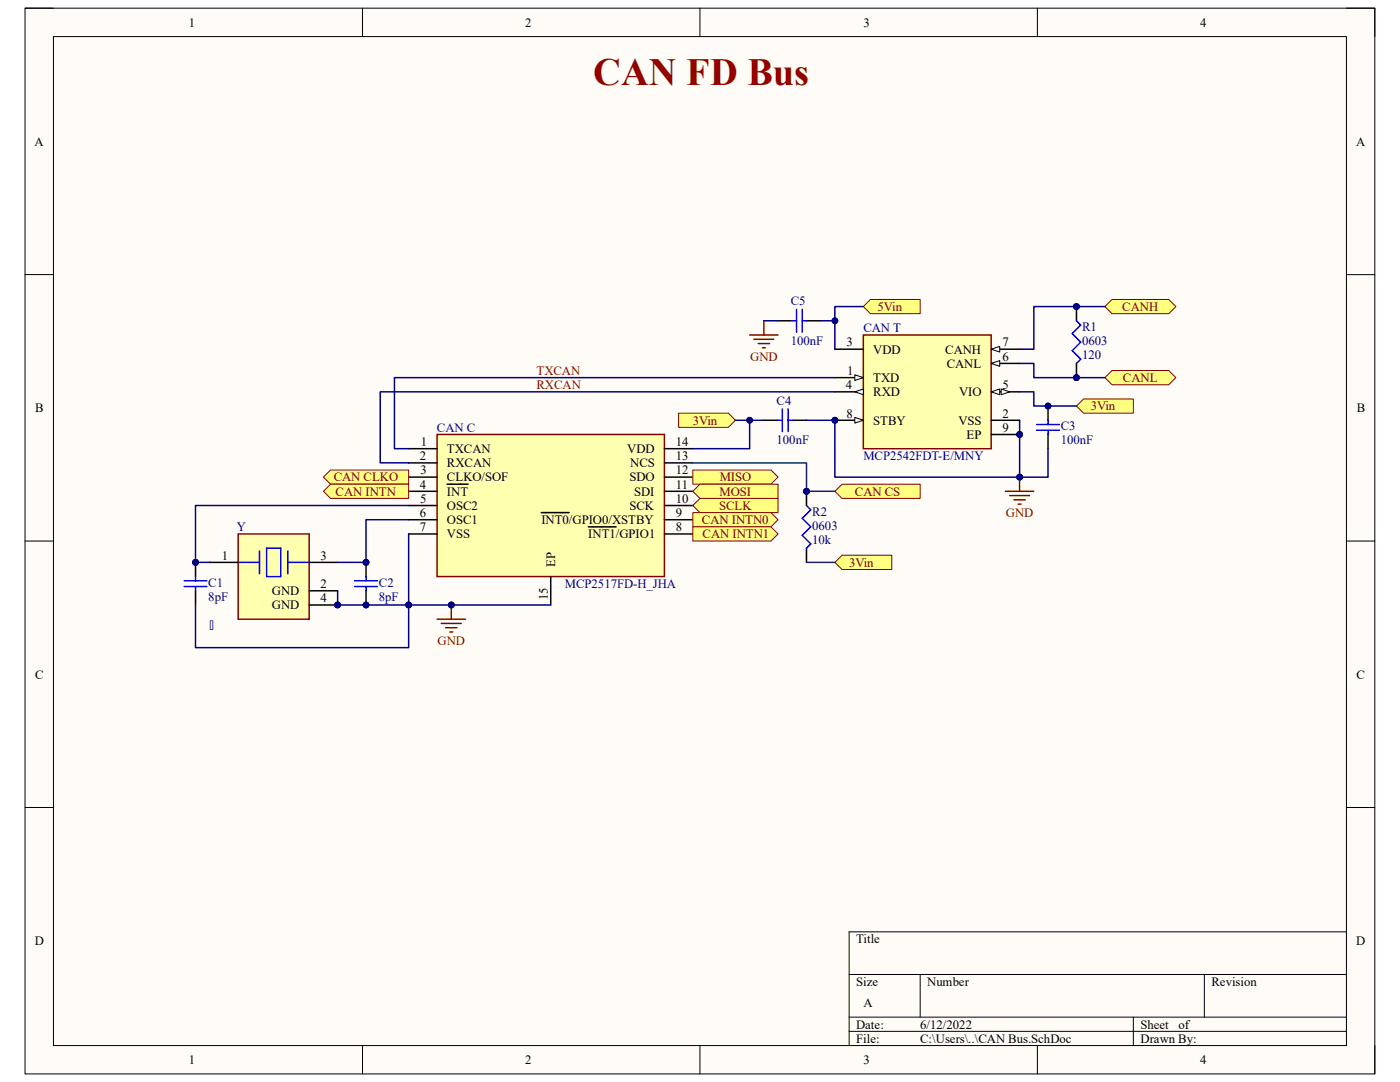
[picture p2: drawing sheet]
<svg xmlns="http://www.w3.org/2000/svg" width="279mm" height="216mm" viewBox="0 0 279 216" stroke-linecap="round" stroke-linejoin="round" font-family="sans-serif">
<path d="M5 1.6h269.4v212.7h-269.4z" fill-rule="evenodd" fill="#fffcf8"/>
<path d="M5 1.6h269.4v212.7h-269.4z" fill="none" stroke="#000" stroke-width=".2"/>
<path d="M10.7 7.3h258v201.3h-258z" fill-rule="evenodd" fill="#fffcf8"/>
<g fill="none" stroke="#000" stroke-width=".2">
<path d="M5 1.6h5.7M10.7 7.3h258v201.3h-258zM72.3 1.6v5.7M139.7 1.6v5.7M207 1.6v5.7M268.7 1.6h5.7v5.7M5 54.8h5.7M268.7 54.8h5.7M5 108h5.7M268.7 108h5.7M5 161.1h5.7M268.7 161.1h5.7"/>
<path d="M169.5 194.4h99.2M183.6 194.4v8.6M240.3 194.4v8.6M268.7 185.9h-99.2v22.7M72.3 208.6v5.7M139.7 208.6v5.7M169.5 203h99.2M169.5 205.8h99.2M207 208.6v5.7M226.2 203v5.6M274.4 208.6v5.7"/>
</g>
<path d="M87.2 86.7h45.4v28.4h-45.4z" fill-rule="evenodd" fill="#ffffb0"/>
<path d="M87.2 86.7h45.4v28.4h-45.4z" fill="none" stroke="#800000" stroke-width=".3"/>
<g fill="none" stroke="#000" stroke-width=".3">
<path d="M81.6 89.5h5.6M81.6 92.4h5.6M81.6 95.2h5.6M81.6 98h5.6M89.2 96.6h4.2M132.6 89.5h5.7M132.6 92.4h5.7M132.6 95.2h5.7M132.6 98h5.7M81.6 100.9h5.6M81.6 103.7h5.6M81.6 106.5h5.6"/>
<path d="M108 102.3h5.6M109.9 115.1v5.6M117.4 105.1h5.6M132.6 100.9h5.7M132.6 103.7h5.7M132.6 106.5h5.7"/>
</g>
<circle cx="203.5" cy="86.7" r=".57" fill="#000080"/>
<circle cx="203.5" cy="86.7" r=".57" fill="none" stroke="#000080" stroke-width=".2"/>
<circle cx="166.6" cy="83.9" r=".57" fill="#000080"/>
<circle cx="166.6" cy="83.9" r=".57" fill="none" stroke="#000080" stroke-width=".2"/>
<path d="M172.3 66.8h25.5v22.7h-25.5z" fill-rule="evenodd" fill="#ffffb0"/>
<path d="M172.3 66.8h25.5v22.7h-25.5z" fill="none" stroke="#800000" stroke-width=".3"/>
<path d="M166.6 69.7h5.7M197.8 69.7h5.7" fill="none" stroke="#000" stroke-width=".3"/>
<path d="M197.8 69.7l1.7-.6v1.2z" fill="#f8fcff"/>
<path d="M197.8 69.7l1.7-.6v1.2z" fill="none" stroke="#000" stroke-width=".2"/>
<path d="M197.8 72.5h5.7" fill="none" stroke="#000" stroke-width=".3"/>
<path d="M197.8 72.5l1.7-.5v1.1z" fill="#f8fcff"/>
<path d="M197.8 72.5l1.7-.5v1.1z" fill="none" stroke="#000" stroke-width=".2"/>
<path d="M197.8 86.7h5.7" fill="none" stroke="#000" stroke-width=".3"/>
<circle cx="203.5" cy="86.7" r=".57" fill="#000080"/>
<circle cx="203.5" cy="86.7" r=".57" fill="none" stroke="#000080" stroke-width=".2"/>
<path d="M166.6 78.2h5.7" fill="none" stroke="#000" stroke-width=".3"/>
<path d="M170.6 78.2l1.7-.6v1.2z" fill="#f8fcff"/>
<path d="M170.6 78.2l1.7-.6v1.2z" fill="none" stroke="#000" stroke-width=".2"/>
<path d="M166.6 83.9h5.7" fill="none" stroke="#000" stroke-width=".3"/>
<path d="M170.6 83.3l1.7 .6-1.7 .5z" fill="#f8fcff"/>
<path d="M170.6 83.3l1.7 .6-1.7 .5z" fill="none" stroke="#000" stroke-width=".2"/>
<circle cx="166.6" cy="83.9" r=".57" fill="#000080"/>
<circle cx="166.6" cy="83.9" r=".57" fill="none" stroke="#000080" stroke-width=".2"/>
<path d="M166.6 75.4h5.7" fill="none" stroke="#000" stroke-width=".3"/>
<path d="M170.6 74.8l1.7 .6-1.7 .5z" fill="#f8fcff"/>
<path d="M170.6 74.8l1.7 .6-1.7 .5z" fill="none" stroke="#000" stroke-width=".2"/>
<path d="M197.8 78.2h5.7" fill="none" stroke="#000" stroke-width=".3"/>
<path d="M197.8 78.2l1.7-.6v1.2z" fill="#f8fcff"/>
<path d="M197.8 78.2l1.7-.6v1.2z" fill="none" stroke="#000" stroke-width=".2"/>
<path d="M199.8 77.6l1.7 .6-1.7 .6z" fill="#f8fcff"/>
<path d="M199.8 77.6l1.7 .6-1.7 .6z" fill="none" stroke="#000" stroke-width=".2"/>
<path d="M197.8 83.9h5.7" fill="none" stroke="#000" stroke-width=".3"/>
<circle cx="67.4" cy="120.7" r=".57" fill="#000080"/>
<circle cx="67.4" cy="120.7" r=".57" fill="none" stroke="#000080" stroke-width=".2"/>
<path d="M47.5 106.5h14.2v17.1h-14.2z" fill-rule="evenodd" fill="#ffffb0"/>
<path d="M47.5 106.5h14.2v17.1h-14.2z" fill="none" stroke="#800000" stroke-width=".3"/>
<path d="M47.5 112.2h4.3M51.8 109.9v4.6M53.2 109.4h2.8v5.7h-2.8zM57.5 109.9v4.6M57.5 112.2h4.2" fill="none" stroke="#00f" stroke-width=".3"/>
<path d="M41.9 112.2h5.6M61.7 112.2h5.7M61.7 117.9h5.7M61.7 120.7h5.7" fill="none" stroke="#000" stroke-width=".3"/>
<circle cx="67.4" cy="120.7" r=".57" fill="#000080"/>
<circle cx="67.4" cy="120.7" r=".57" fill="none" stroke="#000080" stroke-width=".2"/>
<circle cx="214.8" cy="61.2" r=".57" fill="#000080"/>
<circle cx="214.8" cy="61.2" r=".57" fill="none" stroke="#000080" stroke-width=".2"/>
<circle cx="214.8" cy="75.3" r=".57" fill="#000080"/>
<circle cx="214.8" cy="75.3" r=".57" fill="none" stroke="#000080" stroke-width=".2"/>
<path d="M214.8 61.2v2.8" fill="none" stroke="#000" stroke-width=".3"/>
<circle cx="214.8" cy="61.2" r=".57" fill="#000080"/>
<circle cx="214.8" cy="61.2" r=".57" fill="none" stroke="#000080" stroke-width=".2"/>
<path d="M214.8 72.5v2.9" fill="none" stroke="#000" stroke-width=".3"/>
<circle cx="214.8" cy="75.3" r=".57" fill="#000080"/>
<circle cx="214.8" cy="75.3" r=".57" fill="none" stroke="#000080" stroke-width=".2"/>
<path d="M158.1 64h.9M159 61.7v4.6M160.1 61.7v4.6M160.1 64h.9M214.8 64l.9 .9-1.7 1.7 1.7 1.7-1.7 1.7 1.7 1.7-.9 .8" fill="none" stroke="#00f" stroke-width=".3"/>
<path d="M155.3 64h2.8M161 64h2.8" fill="none" stroke="#000" stroke-width=".3"/>
<path d="M200.6 98h5.7M201.5 98.9h4M202.4 99.7h2.2M203.5 95.2v2.8M203.2 100.6h.6" fill="none" stroke="#800000" stroke-width=".3"/>
<circle cx="203.5" cy="95.2" r=".57" fill="#000080"/>
<circle cx="203.5" cy="95.2" r=".57" fill="none" stroke="#000080" stroke-width=".2"/>
<path d="M152.4 83.9h2.9M158.1 83.9h2.9" fill="none" stroke="#000" stroke-width=".3"/>
<path d="M155.3 83.9h.8M156.1 81.6v4.5M157.3 81.6v4.5M157.3 83.9h.8" fill="none" stroke="#00f" stroke-width=".3"/>
<circle cx="209.2" cy="81" r=".57" fill="#000080"/>
<circle cx="209.2" cy="81" r=".57" fill="none" stroke="#000080" stroke-width=".2"/>
<path d="M209.2 81v2.9M209.2 86.7v2.8" fill="none" stroke="#000" stroke-width=".3"/>
<circle cx="209.2" cy="81" r=".57" fill="#000080"/>
<circle cx="209.2" cy="81" r=".57" fill="none" stroke="#000080" stroke-width=".2"/>
<path d="M206.9 84.7h4.5M206.9 85.8h4.5M209.2 83.9v.8M209.2 85.8v.9" fill="none" stroke="#00f" stroke-width=".3"/>
<circle cx="73" cy="120.7" r=".57" fill="#000080"/>
<circle cx="73" cy="120.7" r=".57" fill="none" stroke="#000080" stroke-width=".2"/>
<circle cx="73" cy="112.2" r=".57" fill="#000080"/>
<circle cx="73" cy="112.2" r=".57" fill="none" stroke="#000080" stroke-width=".2"/>
<path d="M73.1 117.9v2.8" fill="none" stroke="#000" stroke-width=".3"/>
<circle cx="73" cy="120.7" r=".57" fill="#000080"/>
<circle cx="73" cy="120.7" r=".57" fill="none" stroke="#000080" stroke-width=".2"/>
<path d="M73.1 112.2v2.9" fill="none" stroke="#000" stroke-width=".3"/>
<circle cx="73" cy="112.2" r=".57" fill="#000080"/>
<circle cx="73" cy="112.2" r=".57" fill="none" stroke="#000080" stroke-width=".2"/>
<path d="M70.8 115.9h4.5M70.8 117h4.5M73.1 115.1v.8M73.1 117v.9" fill="none" stroke="#00f" stroke-width=".3"/>
<circle cx="39" cy="112.2" r=".57" fill="#000080"/>
<circle cx="39" cy="112.2" r=".57" fill="none" stroke="#000080" stroke-width=".2"/>
<path d="M39 112.2v2.9M39 117.9v2.8" fill="none" stroke="#000" stroke-width=".3"/>
<circle cx="39" cy="112.2" r=".57" fill="#000080"/>
<circle cx="39" cy="112.2" r=".57" fill="none" stroke="#000080" stroke-width=".2"/>
<path d="M36.8 115.9h4.5M36.8 117h4.5M39 115.1v.8M39 117v.9" fill="none" stroke="#00f" stroke-width=".3"/>
<path d="M87.2 123.6h5.7M88.1 124.4h3.9M88.9 125.3h2.3M89.8 126.1h.5M90.1 120.7v2.9" fill="none" stroke="#800000" stroke-width=".3"/>
<circle cx="90.1" cy="120.7" r=".57" fill="#000080"/>
<circle cx="90.1" cy="120.7" r=".57" fill="none" stroke="#000080" stroke-width=".2"/>
<path d="M149.6 66.8h5.7M150.5 67.7h3.9M151.3 68.5h2.3M152.2 69.4h.5M152.4 64v2.8" fill="none" stroke="#800000" stroke-width=".3"/>
<path d="M221.9 59.8h11.4l1.4 1.4-1.4 1.4h-11.4l-1.4-1.4z" fill-rule="evenodd" fill="#ffff80"/>
<path d="M221.9 59.8h11.4l1.4 1.4-1.4 1.4h-11.4l-1.4-1.4z" fill="none" stroke="#800000" stroke-width=".2"/>
<path d="M220.5 75.4l1.4-1.5h11.4l1.4 1.5-1.4 1.4h-11.4z" fill-rule="evenodd" fill="#ffff80"/>
<path d="M220.5 75.4l1.4-1.5h11.4l1.4 1.5-1.4 1.4h-11.4z" fill="none" stroke="#800000" stroke-width=".2"/>
<path d="M214.8 81l1.4-1.4h10v2.8h-10z" fill-rule="evenodd" fill="#ffff80"/>
<path d="M214.8 81l1.4-1.4h10v2.8h-10z" fill="none" stroke="#800000" stroke-width=".2"/>
<path d="M173.7 59.8h9.9v2.8h-9.9l-1.4-1.4z" fill-rule="evenodd" fill="#ffff80"/>
<path d="M173.7 59.8h9.9v2.8h-9.9l-1.4-1.4z" fill="none" stroke="#800000" stroke-width=".2"/>
<path d="M166.6 98l1.4-1.4h15.6v2.9h-15.6z" fill-rule="evenodd" fill="#ffff80"/>
<path d="M166.6 98l1.4-1.4h15.6v2.9h-15.6z" fill="none" stroke="#800000" stroke-width=".2"/>
<path d="M138.3 93.8h15.6l1.4 1.4-1.4 1.4h-15.6z" fill-rule="evenodd" fill="#ffff80"/>
<path d="M138.3 93.8h15.6l1.4 1.4-1.4 1.4h-15.6z" fill="none" stroke="#800000" stroke-width=".2"/>
<path d="M138.3 98l1.4-1.4h15.6v2.9h-15.6z" fill-rule="evenodd" fill="#ffff80"/>
<path d="M138.3 98l1.4-1.4h15.6v2.9h-15.6z" fill="none" stroke="#800000" stroke-width=".2"/>
<path d="M138.3 100.9l1.4-1.4h15.6v2.8h-15.6z" fill-rule="evenodd" fill="#ffff80"/>
<path d="M138.3 100.9l1.4-1.4h15.6v2.8h-15.6z" fill="none" stroke="#800000" stroke-width=".2"/>
<path d="M138.3 102.3h15.6l1.4 1.4-1.4 1.4h-15.6z" fill-rule="evenodd" fill="#ffff80"/>
<path d="M138.3 102.3h15.6l1.4 1.4-1.4 1.4h-15.6z" fill="none" stroke="#800000" stroke-width=".2"/>
<path d="M138.3 105.1h15.6l1.4 1.4-1.4 1.5h-15.6z" fill-rule="evenodd" fill="#ffff80"/>
<path d="M138.3 105.1h15.6l1.4 1.4-1.4 1.5h-15.6z" fill="none" stroke="#800000" stroke-width=".2"/>
<path d="M66 93.8h15.6v2.8h-15.6l-1.5-1.4z" fill-rule="evenodd" fill="#ffff80"/>
<path d="M66 93.8h15.6v2.8h-15.6l-1.5-1.4z" fill="none" stroke="#800000" stroke-width=".2"/>
<path d="M64.5 98l1.5-1.4h15.6v2.9h-15.6z" fill-rule="evenodd" fill="#ffff80"/>
<path d="M64.5 98l1.5-1.4h15.6v2.9h-15.6z" fill="none" stroke="#800000" stroke-width=".2"/>
<path d="M135.4 82.4h10l1.4 1.5-1.4 1.4h-10z" fill-rule="evenodd" fill="#ffff80"/>
<path d="M135.4 82.4h10l1.4 1.5-1.4 1.4h-10z" fill="none" stroke="#800000" stroke-width=".2"/>
<circle cx="161" cy="98" r=".57" fill="#000080"/>
<circle cx="161" cy="98" r=".57" fill="none" stroke="#000080" stroke-width=".2"/>
<path d="M161 98v2.9" fill="none" stroke="#000" stroke-width=".3"/>
<circle cx="161" cy="98" r=".57" fill="#000080"/>
<circle cx="161" cy="98" r=".57" fill="none" stroke="#000080" stroke-width=".2"/>
<path d="M161 109.4v2.8" fill="none" stroke="#000" stroke-width=".3"/>
<path d="M161 100.9l.8 .8-1.7 1.7 1.7 1.7-1.7 1.7 1.7 1.7-.8 .9" fill="none" stroke="#00f" stroke-width=".3"/>
<path d="M166.6 112.2l1.4-1.4h10v2.8h-10z" fill-rule="evenodd" fill="#ffff80"/>
<path d="M166.6 112.2l1.4-1.4h10v2.8h-10z" fill="none" stroke="#800000" stroke-width=".2"/>
<path d="M67.4 117.9v2.8h14.2v8.5h-42.6v-8.5" fill="none" stroke="#000080" stroke-width=".3"/>
<circle cx="67.4" cy="120.7" r=".57" fill="#000080"/>
<circle cx="67.4" cy="120.7" r=".57" fill="none" stroke="#000080" stroke-width=".2"/>
<circle cx="73" cy="120.7" r=".57" fill="#000080"/>
<circle cx="73" cy="120.7" r=".57" fill="none" stroke="#000080" stroke-width=".2"/>
<circle cx="81.6" cy="120.7" r=".57" fill="#000080"/>
<circle cx="81.6" cy="120.7" r=".57" fill="none" stroke="#000080" stroke-width=".2"/>
<path d="M81.6 100.9h-42.6v11.3h2.9" fill="none" stroke="#000080" stroke-width=".3"/>
<circle cx="39" cy="112.2" r=".57" fill="#000080"/>
<circle cx="39" cy="112.2" r=".57" fill="none" stroke="#000080" stroke-width=".2"/>
<path d="M81.6 103.7h-8.5v8.5h-5.7" fill="none" stroke="#000080" stroke-width=".3"/>
<circle cx="73" cy="112.2" r=".57" fill="#000080"/>
<circle cx="73" cy="112.2" r=".57" fill="none" stroke="#000080" stroke-width=".2"/>
<path d="M81.6 120.7h8.5" fill="none" stroke="#000080" stroke-width=".3"/>
<circle cx="81.6" cy="120.7" r=".57" fill="#000080"/>
<circle cx="81.6" cy="120.7" r=".57" fill="none" stroke="#000080" stroke-width=".2"/>
<circle cx="90.1" cy="120.7" r=".57" fill="#000080"/>
<circle cx="90.1" cy="120.7" r=".57" fill="none" stroke="#000080" stroke-width=".2"/>
<path d="M90.1 120.7h19.8" fill="none" stroke="#000080" stroke-width=".3"/>
<circle cx="90.1" cy="120.7" r=".57" fill="#000080"/>
<circle cx="90.1" cy="120.7" r=".57" fill="none" stroke="#000080" stroke-width=".2"/>
<path d="M81.6 106.5v14.2" fill="none" stroke="#000080" stroke-width=".3"/>
<circle cx="81.6" cy="120.7" r=".57" fill="#000080"/>
<circle cx="81.6" cy="120.7" r=".57" fill="none" stroke="#000080" stroke-width=".2"/>
<path d="M152.4 83.9h-2.8v5.6h-11.3" fill="none" stroke="#000080" stroke-width=".3"/>
<circle cx="149.6" cy="83.9" r=".57" fill="#000080"/>
<circle cx="149.6" cy="83.9" r=".57" fill="none" stroke="#000080" stroke-width=".2"/>
<path d="M146.8 83.9h2.8" fill="none" stroke="#000080" stroke-width=".3"/>
<circle cx="149.6" cy="83.9" r=".57" fill="#000080"/>
<circle cx="149.6" cy="83.9" r=".57" fill="none" stroke="#000080" stroke-width=".2"/>
<path d="M161 83.9h5.6v11.3h36.9v-11.3" fill="none" stroke="#000080" stroke-width=".3"/>
<circle cx="166.6" cy="83.9" r=".57" fill="#000080"/>
<circle cx="166.6" cy="83.9" r=".57" fill="none" stroke="#000080" stroke-width=".2"/>
<circle cx="203.5" cy="95.2" r=".57" fill="#000080"/>
<circle cx="203.5" cy="95.2" r=".57" fill="none" stroke="#000080" stroke-width=".2"/>
<circle cx="203.5" cy="86.7" r=".57" fill="#000080"/>
<circle cx="203.5" cy="86.7" r=".57" fill="none" stroke="#000080" stroke-width=".2"/>
<path d="M152.4 64h2.9M220.5 61.2h-14.2v8.5h-2.8" fill="none" stroke="#000080" stroke-width=".3"/>
<circle cx="214.8" cy="61.2" r=".57" fill="#000080"/>
<circle cx="214.8" cy="61.2" r=".57" fill="none" stroke="#000080" stroke-width=".2"/>
<path d="M203.5 72.5h2.8v2.9h14.2" fill="none" stroke="#000080" stroke-width=".3"/>
<circle cx="214.8" cy="75.3" r=".57" fill="#000080"/>
<circle cx="214.8" cy="75.3" r=".57" fill="none" stroke="#000080" stroke-width=".2"/>
<path d="M203.5 78.2h2.8v2.8h8.5" fill="none" stroke="#000080" stroke-width=".3"/>
<circle cx="209.2" cy="81" r=".57" fill="#000080"/>
<circle cx="209.2" cy="81" r=".57" fill="none" stroke="#000080" stroke-width=".2"/>
<path d="M209.2 89.5v5.7h-5.7" fill="none" stroke="#000080" stroke-width=".3"/>
<circle cx="203.5" cy="95.2" r=".57" fill="#000080"/>
<circle cx="203.5" cy="95.2" r=".57" fill="none" stroke="#000080" stroke-width=".2"/>
<path d="M163.8 64h2.8" fill="none" stroke="#000080" stroke-width=".3"/>
<circle cx="166.6" cy="64" r=".57" fill="#000080"/>
<circle cx="166.6" cy="64" r=".57" fill="none" stroke="#000080" stroke-width=".2"/>
<path d="M172.3 61.2h-5.7v8.5" fill="none" stroke="#000080" stroke-width=".3"/>
<circle cx="166.6" cy="64" r=".57" fill="#000080"/>
<circle cx="166.6" cy="64" r=".57" fill="none" stroke="#000080" stroke-width=".2"/>
<path d="M166.6 78.2h-90.7v14.2h5.7M166.6 75.4h-87.9v14.1h2.9" fill="none" stroke="#000080" stroke-width=".3"/>
<path d="M138.3 92.4h22.7v5.6h5.6" fill="none" stroke="#073763" stroke-width=".3"/>
<circle cx="161" cy="98" r=".57" fill="#000080"/>
<circle cx="161" cy="98" r=".57" fill="none" stroke="#000080" stroke-width=".2"/>
<path d="M161 112.2h5.6" fill="none" stroke="#073763" stroke-width=".3"/>
<text font-size="7.7" fill="#980000" x="118.4" y="17">CAN FD Bus</text>
<g font-size="2.5">
<text x="37.7" y="5.3">1</text>
<text x="104.8" y="5.3">2</text>
<text x="172.3" y="5.3">3</text>
<text x="239.5" y="5.3">4</text>
<text x="6.9" y="29.1">A</text>
<text x="270.6" y="29.1">A</text>
<text x="169" y="69.1">3</text>
<text x="174.3" y="70.6">VDD</text>
<text x="188.6" y="70.6">CANH</text>
<text x="200.1" y="69.1">7</text>
<text x="200.1" y="72">6</text>
<text x="168.8" y="77.6">4</text>
<text x="169" y="74.8">1</text>
<text x="174.3" y="76.2">TXD</text>
<text x="188.9" y="73.4">CANL</text>
<text x="200.1" y="77.6">5</text>
<text x="7" y="82.3">B</text>
<text x="168.9" y="83.3">8</text>
<text x="174.3" y="79">RXD</text>
<text x="191.4" y="79">VIO</text>
<text x="200.1" y="83.3">2</text>
<text x="270.8" y="82.3">B</text>
<text x="84" y="89">1</text>
<text x="134.9" y="89">14</text>
<text x="174.3" y="84.7">STBY</text>
<text x="191.3" y="84.7">VSS</text>
<text x="192.9" y="87.5">EP</text>
<text x="200.1" y="86.1">9</text>
<text x="83.8" y="91.8">2</text>
<text x="83.9" y="94.7">3</text>
<text x="89.2" y="90.4">TXCAN</text>
<text x="89.2" y="93.2">RXCAN</text>
<text x="125.2" y="90.4">VDD</text>
<text x="125.8" y="93.2">NCS</text>
<text x="134.9" y="91.8">13</text>
<text x="134.9" y="94.7">12</text>
<text x="83.8" y="97.5">4</text>
<text x="83.9" y="100.3">5</text>
<text x="89.2" y="96.1">CLKO/SOF</text>
<text x="89.2" y="98.9">INT</text>
<text x="89.2" y="101.7">OSC2</text>
<text x="125.6" y="96.1">SDO</text>
<text x="125.6" y="101.7">SCK</text>
<text x="126.5" y="98.9">SDI</text>
<text x="134.9" y="97.5">11</text>
<text x="134.9" y="100.3">10</text>
<text x="83.8" y="103.2">6</text>
<text x="83.8" y="106">7</text>
<text x="89.2" y="104.6">OSC1</text>
<text x="89.2" y="107.4">VSS</text>
<text x="108" y="104.6">INT0/GPIO0/XSTBY</text>
<text x="117.4" y="107.4">INT1/GPIO1</text>
<text x="134.9" y="103.2">9</text>
<text x="134.9" y="106">8</text>
<text x="44.3" y="111.7">1</text>
<text x="64" y="111.7">3</text>
<text x="110.8" y="113.1" transform="rotate(-90 110.8 113.1)">EP</text>
<text x="54.3" y="118.7">GND</text>
<text x="64" y="117.3">2</text>
<text x="109.3" y="119.7" transform="rotate(-90 109.3 119.7)">15</text>
<text x="54.3" y="121.6">GND</text>
<text x="64" y="120.2">4</text>
<text x="7" y="135.4">C</text>
<text x="270.7" y="135.4">C</text>
<text x="6.9" y="188.6">D</text>
<text x="170.9" y="188.2">Title</text>
<text x="270.7" y="188.6">D</text>
<text x="170.9" y="196.7">Size</text>
<text x="185" y="196.7">Number</text>
<text x="241.8" y="196.7">Revision</text>
<text x="172.3" y="201">A</text>
<text x="170.9" y="205.2">Date:</text>
<text x="170.9" y="208.1">File:</text>
<text x="183.6" y="205.2">6/12/2022</text>
<text x="183.7" y="208.1">C:\Users\..\CAN Bus.SchDoc</text>
<text x="227.6" y="205.2">Sheet</text>
<text x="227.6" y="208.1">Drawn By:</text>
<text x="235.2" y="205.2">of</text>
<text x="37.7" y="212.3">1</text>
<text x="104.8" y="212.3">2</text>
<text x="172.3" y="212.3">3</text>
<text x="239.5" y="212.3">4</text>
</g>
<g font-size="2.5" fill="#000080">
<text x="157.8" y="60.9">C5</text>
<text x="215.9" y="66">R1</text>
<text x="157.8" y="68.8">100nF</text>
<text x="172.3" y="66.3">CAN T</text>
<text x="215.9" y="71.7">120</text>
<text x="215.9" y="68.8">0603</text>
<text x="155" y="80.8">C4</text>
<text x="87.2" y="86.1">CAN C</text>
<text x="155" y="88.7">100nF</text>
<text x="211.7" y="85.9">C3</text>
<text x="211.7" y="88.7">100nF</text>
<text x="172.3" y="91.8">MCP2542FDT-E/MNY</text>
<text x="47.2" y="106">Y</text>
<text x="162.1" y="102.9">R2</text>
<text x="162.1" y="105.7">0603</text>
<text x="162.1" y="108.5">10k</text>
<text x="41.6" y="117.1">C1</text>
<text x="41.6" y="119.9">8pF</text>
<text x="75.6" y="117.1">C2</text>
<text x="75.6" y="119.9">8pF</text>
<text x="112.7" y="117.3">MCP2517FD-H_JHA</text>
</g>
<g font-size="2.5" fill="#800000">
<text x="175.1" y="62.1">5Vin</text>
<text x="224" y="62.1">CANH</text>
<text x="149.7" y="72">GND</text>
<text x="107.1" y="77.6">RXCAN</text>
<text x="107.1" y="74.8">TXCAN</text>
<text x="224.1" y="76.2">CANL</text>
<text x="217.7" y="81.9">3Vin</text>
<text x="138.3" y="84.7">3Vin</text>
<text x="66.6" y="96.1">CAN CLKO</text>
<text x="67" y="98.9">CAN INTN</text>
<text x="143.5" y="101.7">SCLK</text>
<text x="143.6" y="98.9">MOSI</text>
<text x="143.6" y="96.1">MISO</text>
<text x="170.6" y="98.9">CAN CS</text>
<text x="140.1" y="104.6">CAN INTN0</text>
<text x="140.2" y="107.4">CAN INTN1</text>
<text x="200.7" y="103.2">GND</text>
<text x="169.5" y="113.1">3Vin</text>
<text x="87.3" y="128.7">GND</text>
</g>
</svg>
